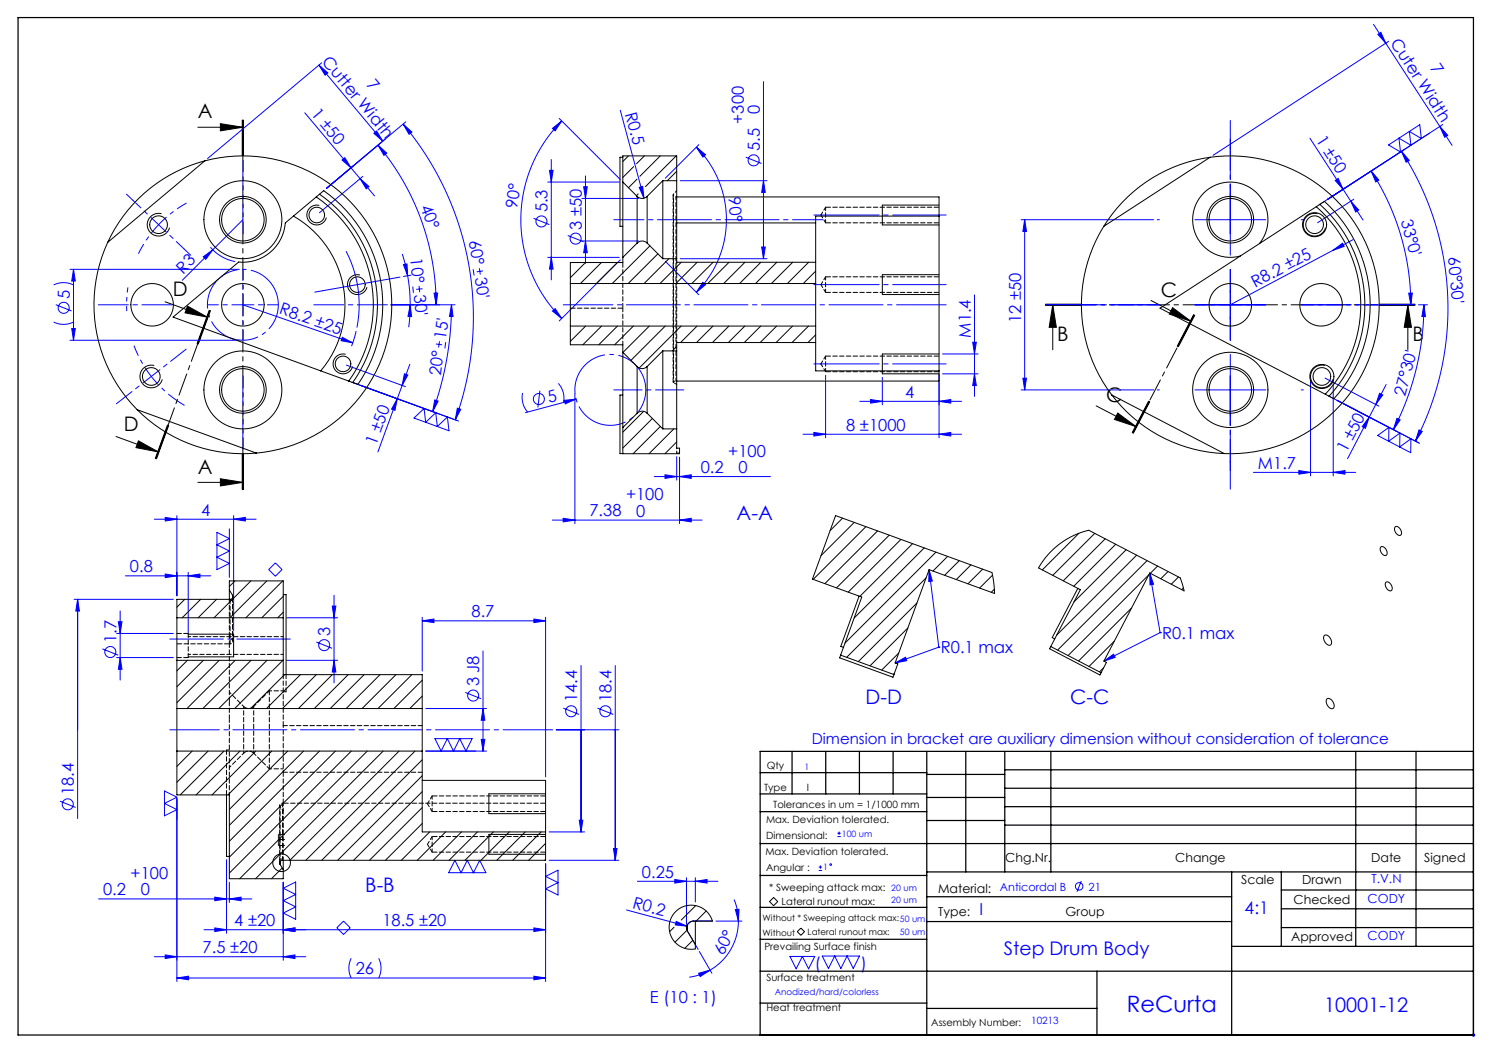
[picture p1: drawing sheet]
<svg xmlns="http://www.w3.org/2000/svg" width="420mm" height="297mm" viewBox="0 0 420 297" stroke-linecap="round" stroke-linejoin="round" font-family="sans-serif">
<g fill="none" stroke="#00f" stroke-width=".28">
<path d="M90 18.4l18 21.4M90 18.4l2.5 2.2-.8 .6zM90.7 17.7l-32.1 27M387.4 6.9l3.5 5.3M388.7 9.7l.8-.6 1.4 3.1zM390.9 12.2l18.7 28.8M391.7 11.6l-49.5 32.2M86 31.8l19.7 23.5M105.5 37.6l.7-.6 1.8 2.8zM113.7 35l2.5 2.2-.8 .7zM113.7 35a84.7 84.7 0 0 1 14.7 83.4M114.5 34.3l-22.4 18.8"/>
<path d="M155.8 36.2l2.6-2.1-1.8 2.8zM157.7 33.4l17.3 17.2M158.4 34.1a39.4 39.4 0 0 0 0 55.7M175 31.1l6.6 24.8M215.4 23v50M369.5 39l15 23.1M394.6 39l5.9-3.8 .4 3.9-3.4-2 .5 3.9zM406.1 35.7l2.3 2.5-.9 .5zM407 35.1l-34.9 22.7M96.5 45.1l.8-.6 1.7 2.8zM101.6 50.4l2.5 2.2-.8 .7zM102.3 49.8l-12.2 10.2"/>
<path d="M106.6 40.9l2.5 2.3-.8 .6zM106.6 40.9a70.1 70.1 0 0 1 16.4 45.1M154.5 51.3h20.2M155 48h1l-.5 3.3zM155.5 45v33.9M164.1 56h16M164.6 52.7h1l-.5 3.3zM165.1 49.6v24.7M180.3 52.8l1-.2 .3 3.3zM191.9 51h24.5M196.4 41.5l2.6 2.1-.8 .7zM196.4 41.5a28.9 28.9 0 0 1 0 40.9"/>
<path d="M197.1 40.8l-9.4 9.5M210.4 44.3l4.4 1.8M215.4 51l.5 3.3h-1.1zM347 52v20M376.6 50.9l.9-.6 1.3 3.1zM381 56.7l2.2 2.5-.8 .6zM381.9 56.2l-10.3 6.6M386.8 48.2l2.1 2.6-.8 .5zM386.8 48.2a69.3 69.3 0 0 1 11.1 37.8M391.7 40.9l2.9-1.9 .4 3.9zM395.3 42.7l2.2 2.5-.9 .6zM395.3 42.7a81.2 81.2 0 0 1 3.9 81.7"/>
<path d="M19.7 76h47.8M20.7 76l.5 3.3h-1zM20.7 76v20M57.3 72.4l2.7-1.9-2 2.7zM59.3 69.7a12 12 0 0 0 7 4.1M68.5 62l-17.1 17M97.6 70.8a32.8 32.8 0 0 1 3.4 19.4M110.7 78.5l-19.7 3.5M113.5 71.6l1.5 6.2M113.8 74.7l1-.3 .2 3.4zM115 77.8l.5 4.1 .2 4.1M116 77.6l-2.2 .4"/>
<path d="M133.5 75.9l.2 1.8M135.2 75.7l.3 1.7M136.2 76.4l-1.7 .3M150.5 61.6l4.4 1.7M154.5 72.6h20.2M155.5 72.6l.5 3.3h-1zM160.1 66.4l4.5 1.8M164.1 68h16M165.1 68l.5 3.3h-1zM175 73.3l-17.3 17.2M187.7 73.7l9.4 9.4M191.9 73h24.5"/>
<path d="M198.2 79.6l.8 .7-2.6 2.1zM214.8 69.7h1.1l-.5 3.3zM288 62h37.4M289 62v48M289 62l.5 3.3h-1zM337 62h20M347 76v20M376 70.6l2.7-2 .5 .9zM381.6 67.6l-34.6 18.4M15.1 90.8a6.3 6.3 0 0 0 5.6 0M15.1 80.4a6.3 6.3 0 0 1 5.6 0M15.7 85.9l4.5 1.8"/>
<path d="M19.7 96h47.8M20.2 92.7h1l-.5 3.3zM68.5 86l31 10.7M96.5 95.1l3 1.6-3.3-.6zM100.5 93.4l-1.3 4.2M110.3 86h18.1M115.7 86l.4 3.3h-1zM115.7 86l-.4 6.3M116.4 80.8l.2 1.8M118.2 80.6l.2 1.8M119.2 81.4l-1.8 .2M122.4 82.7h1.1l-.5 3.3z"/>
<path d="M123 97l1.7 .3M124 96.3l-.3 1.7M125.7 96.5l-.2 1.8M127.4 86l.4 3.3h-1zM127.4 86a88.1 88.1 0 0 1-5.4 30.1M155.8 87.7l.8-.7 1.8 2.8zM265.9 99.8h10M274.4 96.5h1l-.5 3.3zM274.9 83.2v28.6M337 86h20M347 100v20M397.4 82.7h1l-.5 3.3z"/>
<path d="M400.1 86h2.5M401.6 86l.5 3.3h-1zM401.6 86a76.3 76.3 0 0 1-8.6 35.2M97.7 103l16.7 6M99.3 107.8l30.1 11M112.1 112.5l-.7 3.2-.9-.3zM114.1 105.4l.9 .4-1.6 2.9zM115.6 102.7l-9 24.8M116.8 117.9l2.8-2.7 .5 3.9 2.8-2.7 .5 3.9 2.8-2.7 .4 3.9zM122.6 112.8l1 .3-1.6 3zM129 115.1l1 .4-1.6 2.9zM147.4 110.8a6.3 6.3 0 0 0 1.5 5.5"/>
<path d="M152.3 110.2l-.6 4.7M157.5 108.1a6.3 6.3 0 0 1 1.4 5.5M159.2 112.9l3.3-.3-3.1 1.3zM162.2 111v36.7M162.5 112.6l-14.3 3.8M232.9 105.8v17.7M242.5 113.2h28.7M245.6 112.7l3.3 .5-3.3 .5zM248.9 106.4v7.8M264.9 113.2l3.3-.5v1zM264.9 105.6v17.9M265.9 105.4h10"/>
<path d="M274.9 105.4l.5 3.3h-1zM288 110h37.4M288.5 106.7h1l-.5 3.3zM337 110h20M369.7 107.2v27M373.7 106.6l15.2 8M374.7 111.7l25.7 13.3M376.1 107.2v27M386.2 117.6l-1.1 3.2-.9-.5zM389.1 110.9l.9 .5-1.9 2.7zM391 108.5l-10.9 20.9M394 118l.9 .5-1.9 2.7z"/>
<path d="M184.5 134.4h32.8M187.6 133.9l3.3 .5-3.3 .5zM190.9 128.8v6.6M191.7 134.4l3.3-.5v1zM191.7 129v18.7M226.5 122.5h44.7M229.6 122l3.3 .5-3.3 .5zM264.9 122.5l3.3-.5v1zM353.5 133.2h28.9M366.4 132.7l3.3 .5-3.3 .5zM376.1 133.2l3.3-.5v1zM388.6 122.8l3.2-2.3-.1 3.9 3.2-2.2-.1 3.9 3.2-2.3-.1 3.9z"/>
<path d="M400.3 121.2l.9 .5-2 2.7zM43.5 146.4h28.7M46.6 145.9l3.3 .5-3.3 .6zM49.9 145.4v22.6M61.2 150.2l3.5 1.7-3.5 1.8 3.5 1.7-3.5 1.8 3.5 1.7-3.5 1.8zM64.7 149.2v13.6M65.9 146.4l3.3-.5v1.1zM65.9 145.4v32.5M155.8 146.7h42.2M158.9 146.2l3.3 .5-3.3 .5zM191.7 146.7l3.3-.5v1zM20.9 169h28"/>
<path d="M21.9 169l.5 3.3h-1zM21.9 169v61.9M32.9 178.7h16M33.4 175.4h1l-.5 3.3zM33.9 172.3v19.5M35.4 162.4h24M46.6 161.9l3.3 .5-3.3 .5zM53.1 162.4l3.3-.5v1zM53.1 161.4v17.2M75.8 160.6l1.9-1.8 1.9 1.8-1.9 1.9zM80.9 174.2h14.3M93.7 170.9h1l-.5 3.3z"/>
<path d="M94.2 167.9v24.7M119.1 174.1v15.2M119.1 175.1h34.8M119.1 175.1l3.3-.5v1zM150.6 174.6l3.3 .5-3.3 .5zM153.9 174.1v45M262.1 160.7l2.7 21.8M262.1 160.7l.9 3.2-1 .1zM324.3 161.6l2.9 16.8M324.3 161.6l1.1 3.2-1 .2zM327.2 178.4h.1M327.2 178.4l-15.8 8.1"/>
<path d="M28.9 183l4.4 1.8M32.9 185.5h16M33.9 185.5l.5 3.3h-1zM80.9 186.2h14.3M89.2 181.1l4.5 1.8M94.2 186.2l.5 3.3h-1zM120.1 199.8h17.1M131.2 195.3l4.5 1.8M136.2 199.8l.6 3.3h-1.1zM136.2 183.6v28.2M158.9 199.7l4.4 1.8M163.9 187.7v46.9"/>
<path d="M168.5 199.7l4.5 1.8M173.5 187.7v54.9M252.5 187l2.9-1.6 .4 .9zM264.8 182.5h.1M264.8 182.5l-12.3 4.5M311.4 186.5l2.7-2 .5 .9zM120.1 211.8h17.1M122.7 208.3h10.5l-1.8 3.5-1.7-3.5-1.8 3.5-1.7-3.5-1.8 3.5zM135.7 208.5h1.1l-.6 3.3zM156.9 205.8h17.6M16.9 226l4.4 1.7M46.4 223.1l3.5 1.8-3.5 1.7 3.5 1.8-3.5 1.7z"/>
<path d="M49.9 225.2v51.6M154.9 234.6h10M163.4 231.3h1l-.5 3.3zM173 239.3h1l-.5 3.3zM236.2 236h1M236.2 235h1M236.7 234.5v1M27.8 253.5h43.2M60.6 253l3.3 .5-3.3 .5zM63.9 242.5v20.7M64.7 253.5l3.3-.5v1zM64.7 248.8v5.7"/>
<path d="M79.9 248.8v22M79.9 250.5l3.5-1.7v10.5l-3.5-1.8 3.5-1.7-3.5-1.8 3.5-1.7zM128.3 242.6l1.8 3.5 1.7-3.5 1.8 3.5 1.7-3.5 1.8 3.5h-10.5zM153.9 243.6v33.2M153.9 247.2l3.5-1.8v7l-3.5-1.7 3.5-1.8zM154.9 242.6h19.6M176.7 256.7l17.1 4.5M179.8 248.6h22.7M190.3 248.1l3.3 .5-3.3 .5zM190.7 259.9l3.1 1.3-3.3-.3zM193.6 247.6v13.1M196.1 248.6l3.3-.5v1z"/>
<path d="M196.1 247.6v6.8M201 259.8h-4.9a2 2 0 0 0-2.2 2.8l3 5.2M202 259.8h7.3M207.1 253.7l.9 3.3 .3 2.8M207.4 256.6l1-.1-.1 3.3zM208.3 259.8a16 16 0 0 1-8 13.8M230.9 245.5h1M230.9 244.6h1M231.4 244.1v.9M305 248.5l-1.2 3M43.5 269.8h42.7M46.6 269.3l3.3 .5-3.3 .6z"/>
<path d="M49.9 275.8l3.3-.5v1.1zM49.9 275.8h104M57.5 262.2h96.4M60.6 261.7l3.3 .5-3.3 .5zM79.9 269.8l3.3-.5v1.1zM79.9 262.2l3.3-.5v1zM95 261.7l1.9-1.9 1.9 1.9-1.9 1.9zM99.1 270.3a6.2 6.2 0 0 0 0 5.5M106.8 270.3a6.2 6.2 0 0 1 0 5.5M150.6 261.7l3.3 .5-3.3 .5zM150.6 275.3l3.3 .5-3.3 .6zM197.1 274.5l3.2-.9-2.8 1.8z"/>
<path d="M197.3 268.4l3.5 6.1M200.3 273.6l-2.6 1.2-3.3 .8M222.8 269.8h7l-1.7 3.5-1.8-3.5-1.7 3.5zM231.9 269.7h10.5l-1.7 3.5-1.8-3.5-1.7 3.5-1.8-3.5-1.7 3.5zM415.1 291.9h1M415.3 291.6l.7 .7M415.6 291.4v1M416 291.6l-.7 .7"/>
<circle cx="212.6" cy="45.2" r="1.56"/>
<circle cx="152.7" cy="62.5" r="1.56"/>
<circle cx="162.4" cy="67.3" r="1.56"/>
<circle cx="18" cy="86.8" r="1.56"/>
<circle cx="152" cy="112.5" r="1.56"/>
<circle cx="31.1" cy="183.9" r="1.56"/>
<circle cx="91.4" cy="182" r="1.56"/>
<circle cx="133.5" cy="196.2" r="1.56"/>
<circle cx="161.1" cy="200.6" r="1.56"/>
<circle cx="170.8" cy="200.6" r="1.56"/>
<circle cx="19.1" cy="226.9" r="1.56"/>
<circle cx="234.3" cy="243.9" r=".24"/>
<circle cx="304.4" cy="250" r="1.06"/>
</g>
<g fill="none" stroke="#000" stroke-width=".28">
<path d="M55.8 35.9h12.7M62.2 34.9l6.3 1-6.3 1zM68.3 33.9v10M68.5 33.9v10M68.7 33.9v10M90.1 57.9a2.8 2.8 0 0 0-3.5 2 2.8 2.8 0 0 0 2 3.5 2.8 2.8 0 0 0 3.5-2M264.9 57.8h-16v5.6h16M45.6 60.3a3.2 3.2 0 0 0-4 2.2 3.2 3.2 0 0 0 2.3 4 3.2 3.2 0 0 0 3.9-2.3M101.5 77.6a2.8 2.8 0 0 0-3.4 2 2.8 2.8 0 0 0 2 3.4 2.8 2.8 0 0 0 3.4-2M264.9 77.5h-16v5.6h16M371.6 60.3a3.2 3.2 0 0 0-3.9 2.2 3.2 3.2 0 0 0 2.3 4 3.2 3.2 0 0 0 3.9-2.3M46.6 85.1l11.9 4.4"/>
<path d="M52.9 86.3l5.6 3.2-6.3-1.3zM59 87.5l-3.4 9.4M59.2 87.6l-3.4 9.4M59.4 87.6l-3.5 9.4M97.5 99.9a2.8 2.8 0 0 0-3.4 2 2.8 2.8 0 0 0 1.9 3.4 2.8 2.8 0 0 0 3.5-1.9M264.9 99.8h-16v5.6h16M294.9 86h10M294.9 85.8h10M294.9 86.2h10M296.9 86l1.1 6.3h-2.1zM296.9 86v12.7M324.7 84.7l11.2 5.9"/>
<path d="M330.8 86.8l5.1 3.8-6.1-2zM336.7 88.8l-4.6 8.8M336.8 88.8l-4.6 8.9M337 88.9l-4.6 8.9M389.1 86h10M389.1 85.8h10M389.1 86.2h10M397.1 86l1 6.3h-2zM397.1 86v12.7M43.5 103.1a3.2 3.2 0 0 0-3.9 2.3 3.2 3.2 0 0 0 2.2 3.9 3.2 3.2 0 0 0 4-2.3M47.2 119.9l-3.4 9.4M47.4 120l-3.4 9.3"/>
<path d="M309.2 114.5l11.2 5.8M315.3 116.5l5.1 3.8-6.1-2zM324 113.2l-4.6 8.8M324.1 113.2l-4.6 8.9M324.3 113.3l-4.6 8.9M373.7 103.1a3.2 3.2 0 0 0-3.9 2.3 3.2 3.2 0 0 0 2.2 3.9 3.2 3.2 0 0 0 4-2.3M32.7 123.1l12 4.4M39 124.3l5.7 3.2-6.3-1.2zM47.6 120l-3.4 9.4M55.8 136.1h12.7M62.2 135l6.3 1.1-6.3 1zM68.3 128.1v10"/>
<path d="M68.5 128.1v10M68.7 128.1v10zM389.5 154.3a1.56 1.56 0 0 1 1.7 2 .81 .81 0 0 1-.8 .4 .81 .81 0 0 1-.7-.7l-.4-.9zM393.5 148.6a1.56 1.56 0 0 1 1.8 2 .81 .81 0 0 1-.8 .4 .81 .81 0 0 1-.7-.6l-.4-.9zM53.1 178.9h12.8v6.4h-12.8M373.6 179.2a1.81 1.81 0 0 1 2 2.1 .82 .82 0 0 1-.8 .8 .82 .82 0 0 1-.8-.7 1.8 1.8 0 0 1-.4-2.2zM390.9 164.3a1.56 1.56 0 0 1 1.8 1.9 .81 .81 0 0 1-.9 .5 .81 .81 0 0 1-.6-.7l-.4-.9zM374.3 197.1a1.81 1.81 0 0 1 2 2.1 .83 .83 0 0 1-.7 .7 .83 .83 0 0 1-.9-.6 1.8 1.8 0 0 1-.4-2.2zM153.9 235.3h-16v5.6h16M153.9 223.9h-16v5.6h16M218.2 253.1l1.2 1.2-1.2 1.2-1.1-1.2zM224.9 262.8l1-1 1 1-1 1z"/>
<circle cx="79.4" cy="243.3" r="2.49"/>
</g>
<path d="M78.1 83a10 10 0 0 0-16.7-4.1 10 10 0 0 0 4.3 16.7 10 10 0 0 0 12.6-11.7l-.2-.9M181.7 107a10 10 0 0 0-16.7-4.1 10 10 0 0 0 4.3 16.7 10 10 0 0 0 12.6-11.7l-.2-.9" fill="none" stroke="#00f" stroke-width=".28" stroke-dasharray="15.2 1.3 1.3 1.3" stroke-dashoffset="4.8" stroke-linecap="butt"/>
<path d="M101 90.2l-.3 2.2M49.9 113l2.1 1.3" fill="none" stroke="#00f" stroke-width=".28" stroke-dasharray="15.2 1.3 1.3 1.3" stroke-linecap="butt"/>
<path d="M44.7 63.4l-3.1 3.8-2.6 4.4M44.7 63.4l3.7-3.4 4.2-2.7M42.7 106.2l3.3 3.7 3.9 3.1M42.7 106.2l-2.8-4.2-2.1-4.5" fill="none" stroke="#00f" stroke-width=".28" stroke-dasharray="15.2 1.3 1.3 1.3" stroke-dashoffset="12.1" stroke-linecap="butt"/>
<path d="M36.1 81.1l-.4 3.3 .1 3.3" fill="none" stroke="#00f" stroke-width=".28" stroke-dasharray="15.2 1.3 1.3 1.3" stroke-dashoffset="13.8" stroke-linecap="butt"/>
<path d="M68.5 33.9v104.2M399.1 86h-104.2" fill="none" stroke="#000" stroke-width=".28" stroke-dasharray="6.3 1.3 1.3 1.3" stroke-dashoffset="1.9"/>
<path d="M59.2 87.6l-15.2 41.7" fill="none" stroke="#000" stroke-width=".28" stroke-dasharray="6.3 1.3 1.3 1.3" stroke-dashoffset="1.3"/>
<path d="M336.8 88.8l-17.3 33.3" fill="none" stroke="#000" stroke-width=".28" stroke-dasharray="6.3 1.3 1.3 1.3" stroke-dashoffset="-.3"/>
<path d="M232.1 62h-59" fill="none" stroke="#00f" stroke-width=".28" stroke-dasharray="15.2 1.3 1.3 1.3" stroke-dashoffset="6.7"/>
<path d="M266.9 86h-108M155.9 205.8h-108" fill="none" stroke="#00f" stroke-width=".28" stroke-dasharray="15.2 1.3 1.3 1.3" stroke-dashoffset="1.2"/>
<path d="M192.9 110h-19.8" fill="none" stroke="#00f" stroke-width=".28" stroke-dasharray="15.2 1.3 1.3 1.3" stroke-dashoffset="7.3"/>
<g fill="none" stroke="#00f" stroke-width=".28" stroke-dasharray="15.2 1.3 1.3 1.3">
<path d="M37.5 56.5l-1.8-1.7M347 42v-.7M52 70.3l1.8 1.7M110.7 78.5l2.1-.3M232.9 60.6h-3.3M327 62h-.6M367 62h.7M91 82l-2.2 .4M232.9 80.3h-3.3M347 82v.6M347 90v-.7M34.8 112.3l-2 1.6"/>
<path d="M50.6 100l1.9-1.5M232.9 102.6h-3.3M327 110h-.6M367 110h.7M347 130v.6"/>
</g>
<path d="M232.9 60.6h34M232.9 80.3h34M232.9 102.6h34M81.9 180.2h-34" fill="none" stroke="#00f" stroke-width=".28" stroke-dasharray="15.2 1.3 1.3 1.3" stroke-dashoffset=".1"/>
<g fill="none" stroke="#000" stroke-width=".35">
<path d="M5.1 5h410.5v286.9h-410.5zM214.4 217.9h47M223.4 211.9v12M232.9 211.9v12M242.4 211.9v12M251.9 211.9v12M261.4 211.9v80M261.4 218.4h22M272.4 211.9v34M283.4 217.1h132.2M283.4 211.9v34M296.4 211.9v34"/>
<path d="M382.4 211.9v55M399.4 211.9v55M415.6 211.9h-201.2v80M214.4 237.9h201.2M214.4 228.9h47M214.4 223.9h47M261.4 224.9h22M261.4 231.4h22M283.4 222.3h132.2M283.4 227.5h132.2M283.4 232.7h132.2M214.4 255.9h47"/>
<path d="M214.4 246.9h47M261.4 245.9h154.2M261.4 259.9h86M261.4 252.9h86M347.4 245.9v46M361.4 245.9v21M361.4 251h54.2M361.4 256.3h54.2M214.4 273.9h201.2M214.4 264.9h47M309.4 273.9v18M347.4 266.9h68.2"/>
<path d="M361.4 261.6h54.2M214.4 282.9h47M261.4 284.4h48"/>
</g>
<path d="M44.7 63.4l-7.2-6.9M44.7 63.4l7.3 6.9M68.5 86v-10M68.5 86h-10M68.5 86v10M68.5 86h10M42.7 106.2l-7.9 6.1M42.7 106.2l7.9-6.2" fill="none" stroke="#00f" stroke-width=".28" stroke-dasharray="15.2 1.3 1.3 1.3" stroke-dashoffset="12.1"/>
<path d="M68.5 66v-20.8M48.5 86h-20.8M88.5 86h20.8M68.5 106v20.7" fill="none" stroke="#00f" stroke-width=".28" stroke-dasharray="15.2 1.3 1.3 1.3" stroke-dashoffset="6.8"/>
<path d="M347 66v-32M327 86h-32M367 86h32M347 106v32" fill="none" stroke="#00f" stroke-width=".28" stroke-dasharray="15.2 1.3 1.3 1.3" stroke-dashoffset="1.1"/>
<path d="M347 66v-26.8M327 86h-26.8M367 86h26.8M347 106v26.8" fill="none" stroke="#00f" stroke-width=".28" stroke-dasharray="15.2 1.3 1.3 1.3" stroke-dashoffset="3.7"/>
<g fill="#000">
<path d="M62.2 34.9l6.3 1-6.3 1zM62.2 135l6.3 1.1-6.3 1z"/>
<path d="M52.9 86.3l5.6 3.2-6.3-1.3zM39 124.3l5.7 3.2-6.3-1.2zM330.8 86.8l5.1 3.8-6.1-2zM315.3 116.5l5.1 3.8-6.1-2z"/>
<path d="M397.1 86l1 6.3h-2zM296.9 86l1.1 6.3h-2.1z"/>
</g>
<g fill="#00f">
<path d="M190.7 259.9l3.1 1.3-3.3-.3z"/>
<path d="M159.2 112.9l3.3-.3-3.1 1.3z"/>
<path d="M180.3 52.8l1-.2 .3 3.3z"/>
<path d="M376 70.6l2.7-2 .5 .9z"/>
<path d="M57.3 72.4l2.7-1.9-2 2.7z"/>
<path d="M96.5 95.1l3 1.6-3.3-.6z"/>
<path d="M324.3 161.6l1.1 3.2-1 .2zM311.4 186.5l2.7-2 .5 .9zM262.1 160.7l.9 3.2-1 .1zM252.5 187l2.9-1.6 .4 .9z"/>
<path d="M397.4 82.7h1l-.5 3.3zM386.8 48.2l2.1 2.6-.8 .5z"/>
<path d="M158.9 146.2l3.3 .5-3.3 .5zM191.7 146.7l3.3-.5v1z"/>
<path d="M197.1 274.5l3.2-.9-2.8 1.8zM207.4 256.6l1-.1-.1 3.3z"/>
<path d="M394 118l.9 .5-1.9 2.7zM401.6 86l.5 3.3h-1z"/>
<path d="M20.2 92.7h1l-.5 3.3zM20.7 76l.5 3.3h-1z"/>
<path d="M198.2 79.6l.8 .7-2.6 2.1zM196.4 41.5l2.6 2.1-.8 .7z"/>
<path d="M400.3 121.2l.9 .5-2 2.7zM395.3 42.7l2.2 2.5-.9 .6z"/>
<path d="M115.7 86l.4 3.3h-1zM113.8 74.7l1-.3 .2 3.4z"/>
<path d="M129 115.1l1 .4-1.6 2.9zM113.7 35l2.5 2.2-.8 .7z"/>
<path d="M122.4 82.7h1.1l-.5 3.3zM106.6 40.9l2.5 2.3-.8 .6z"/>
<path d="M196.1 248.6l3.3-.5v1zM190.3 248.1l3.3 .5-3.3 .5z"/>
<path d="M191.7 134.4l3.3-.5v1zM187.6 133.9l3.3 .5-3.3 .5z"/>
<path d="M264.9 122.5l3.3-.5v1zM229.6 122l3.3 .5-3.3 .5z"/>
<path d="M245.6 112.7l3.3 .5-3.3 .5zM264.9 113.2l3.3-.5v1zM366.4 132.7l3.3 .5-3.3 .5zM376.1 133.2l3.3-.5v1z"/>
<path d="M60.6 261.7l3.3 .5-3.3 .5zM79.9 262.2l3.3-.5v1z"/>
<path d="M60.6 253l3.3 .5-3.3 .5zM64.7 253.5l3.3-.5v1z"/>
<path d="M46.6 161.9l3.3 .5-3.3 .5zM53.1 162.4l3.3-.5v1zM46.6 145.9l3.3 .5-3.3 .6zM65.9 146.4l3.3-.5v1.1z"/>
<path d="M79.9 262.2l3.3-.5v1zM150.6 261.7l3.3 .5-3.3 .5z"/>
<path d="M46.6 269.3l3.3 .5-3.3 .6zM79.9 269.8l3.3-.5v1.1z"/>
<path d="M389.1 110.9l.9 .5-1.9 2.7zM386.2 117.6l-1.1 3.2-.9-.5z"/>
<path d="M114.1 105.4l.9 .4-1.6 2.9zM112.1 112.5l-.7 3.2-.9-.3z"/>
<path d="M155.8 36.2l2.6-2.1-1.8 2.8zM155.8 87.7l.8-.7 1.8 2.8z"/>
<path d="M122.6 112.8l1 .3-1.6 3zM127.4 86l.4 3.3h-1z"/>
<path d="M155.5 72.6l.5 3.3h-1zM155 48h1l-.5 3.3zM274.9 105.4l.5 3.3h-1zM274.4 96.5h1l-.5 3.3z"/>
<path d="M173 239.3h1l-.5 3.3zM163.4 231.3h1l-.5 3.3z"/>
<path d="M215.4 51l.5 3.3h-1.1zM214.8 69.7h1.1l-.5 3.3zM164.6 52.7h1l-.5 3.3zM165.1 68l.5 3.3h-1zM289 62l.5 3.3h-1zM288.5 106.7h1l-.5 3.3z"/>
<path d="M136.2 199.8l.6 3.3h-1.1zM135.7 208.5h1.1l-.6 3.3zM93.7 170.9h1l-.5 3.3zM94.2 186.2l.5 3.3h-1zM33.4 175.4h1l-.5 3.3zM33.9 185.5l.5 3.3h-1zM21.9 169l.5 3.3h-1z"/>
<path d="M376.6 50.9l.9-.6 1.3 3.1zM381 56.7l2.2 2.5-.8 .6zM388.7 9.7l.8-.6 1.4 3.1zM406.1 35.7l2.3 2.5-.9 .5z"/>
<path d="M96.5 45.1l.8-.6 1.7 2.8zM101.6 50.4l2.5 2.2-.8 .7zM90 18.4l2.5 2.2-.8 .6zM105.5 37.6l.7-.6 1.8 2.8z"/>
<path d="M49.9 275.8l3.3-.5v1.1zM150.6 275.3l3.3 .5-3.3 .6zM119.1 175.1l3.3-.5v1zM150.6 174.6l3.3 .5-3.3 .5z"/>
</g>
<g fill="none" stroke="#000" stroke-width=".28">
<path d="M57.8 45.4a42 42 0 0 0-27.4 23M57.8 45.4a42 42 0 0 1 52.1 33.3 42 42 0 0 1-37.6 49.1M57.8 45.4l-27.4 23M89.2 55.5a36.8 36.8 0 0 1 9.2 52M90.1 54.8a38 38 0 0 1 9.4 53.1M175.7 51.3v21.3M175.7 44.4h-.8v19.4h.8M175.7 51.3l4 4.1M177.3 44l-1.6 1.6M178.7 47l-3 3.1M179.7 50.5l-2.4 2.4M179.7 55.4v13.2"/>
<path d="M179.7 55.4a2 2 0 0 0 2.8 0M180 54.7l-.5 .5M181.8 44l-2.3 2.2M182.5 55.4v13.2M186.2 44l-5.7 5.7M187 51v22M187 51h3.9M187 51l-4.5 4.4M190.7 44l-8.6 8.6M190.9 51v22M190.9 48.3l-2.7 2.7M190.9 51v-7h-15.2v7.3"/>
<path d="M190.9 55.5h74v5.5M341.3 44.4a42 42 0 0 0-30 19.4M341.3 44.4a42 42 0 0 1 47.7 39.6 42 42 0 0 1-43.7 43.9M341.3 44.4l-30 19.4M371.3 58.3a36.8 36.8 0 0 1 2.5 52.9M372.3 57.6a38 38 0 0 1 2.6 54.1M30.4 68.4a42 42 0 0 0 8.3 47.2M82.8 61a28.8 28.8 0 0 1 7.7 43.6M160.9 80v12M160.9 80h69.2M164.9 74.3l-4 4M169.6 74l-5.9 6"/>
<path d="M174.1 74l-5.9 6M175.7 72.6v1.4h-14.8v6M179.7 68.6a2 2 0 0 1 2.8 0M179.7 68.6l-4 4M182.5 68.6l4.5 4.4M183.3 69.3l-10.6 10.7M185.6 71.6l-8.4 8.4M187 73h3.9M188.7 73l-7 7M190.9 73v1h39.2M190.9 62.9h39.2M192.2 74l-6 6"/>
<path d="M196.7 74l-6 6M201.1 74l-6 6M205.6 74l-6 6M210.1 74l-6 6M214.6 74l-6 6M219.1 74l-6 6M223.6 74l-6 6M228.1 74l-6 6M230.1 80v12M230.1 62.9v11.1M230.1 76.5l-3.5 3.5M230.1 74v6"/>
<path d="M264.9 61v43.6M264.9 61h-34.8v1.9M311.3 63.8a42 42 0 0 0 2.3 47.6M355.2 68.7a10.6 10.6 0 0 0-4.3-16.6 10.6 10.6 0 0 0-14.5 9.3 10.6 10.6 0 0 0 13.5 10.8M48.8 89.4l18.5-15.5a12 12 0 0 0 13.2-11l10.8-9.1a39.5 39.5 0 0 1 9.6 54.6zM160.9 92h69.2M160.9 92v5.2h14.8v2.1M165.2 92l-4.3 4.3M169.7 92l-5.3 5.2M174.2 92l-5.3 5.2M175.7 99.3v21.3M175.7 99.3l4 4.1"/>
<path d="M178.7 92l-5.3 5.2M183.1 92l-7.4 7.4M187 99v22M187 99h3.9M187 99l-4.5 4.4M187.6 92l-9.6 9.6M190.9 99v22M190.9 97.7l-1.3 1.3M192.1 92l-11.8 11.8M196.6 92l-4.6 4.6M201.1 92l-4.6 4.6M205.6 92l-4.6 4.6"/>
<path d="M210.1 92l-4.7 4.6M214.6 92l-4.7 4.6M219.1 92l-4.7 4.6M223.6 92l-4.7 4.6M228 92l-4.6 4.6M230.1 94.4l-2.2 2.2M230.1 92v12.6h34.8M230.1 96.6h-39.2v2.4M327.2 86.9l46.4-30.1a39.5 39.5 0 0 1 2.7 55.7zM38.7 115.6a42 42 0 0 0 33.6 12.2M38.7 115.6l33.6 12.2M175.7 111.4h-.8v16.5h.8"/>
<path d="M179.7 103.4a2 2 0 0 0 2.8 0M179.7 116.6a2 2 0 0 1 2.8 0M179.7 103.4v13.2M179.7 116.6l-4 4M181.6 116l-5.9 5.9M182.5 103.4v13.2M182.5 116.6l4.5 4.4M184 118l-8.3 8.4M264.9 104.6v2.9h-74M313.6 111.4a42 42 0 0 0 31.7 16.5M313.6 111.4l31.7 16.5M175.7 120.6v7.4h16v-1.6h-.8v-5.4"/>
<path d="M186.3 120.3l-7.7 7.7M187 121h3.9M190.1 121l-7 7M190.9 124.7l-3.3 3.3M237.7 146.1l-3.6 3.6M241 147.3l-9.4 9.4M244.2 148.5l-14.8 14.9M247.5 149.7l-14.8 14.9M250.8 150.9l-14.8 14.9M254.1 152.1l-14.9 14.9M257.4 153.3l-14.9 14.9M260.7 154.5l-19.8 19.8"/>
<path d="M264 155.7l-25.6 25.7M267.3 156.9l-4.1 4.2M270.6 158.1l-4.2 4.2M273.9 159.3l-4.2 4.2M304.3 150.4l-10.3 10.3M308.8 150.4l-11.8 11.9M311.7 152l-11.8 11.8M314.7 153.5l-11.8 11.9M317.7 155.1l-14.8 14.7M320.6 156.6l-22.5 22.5M323.6 158.1l-25.3 25.3M326.5 159.7l-2 2"/>
<path d="M49.9 174.2v12M49.9 174.2h30M52.1 169l-2.2 2.3M56.6 169l-5.2 5.2M61.1 169l-5.2 5.2M64.7 166.4l.9 1.5M64.7 166.4v2.6M64.7 166.4v-2.6h15.2v10.4M65.6 167.9v1.2M65.6 167.9v.7l-.6 .4h-15.1v5.2M65.7 169l-.2 .3-.6-.1M66.3 163.8l-1.6 1.6"/>
<path d="M70.8 163.8l-10.4 10.4M75.3 163.8l-10.4 10.4M79.8 163.8l-10.4 10.4M79.9 168.2l-6.1 6M79.9 172.7l-1.6 1.5M79.9 174.2v12M79.9 167.7h.8v22.6M242.3 168.1l-5.1 14.2 .7 .3M256.1 177.1l-10.7 10.7M258.6 170.1l-16.5 16.5M261.2 163l-22.4 22.4M277.2 160.5l-4.2 4.2"/>
<path d="M280 162.2l-3.7 3.7M280.5 166.2l-.9 .9M304 166l-7.2 13.8 .7 .4M319.2 171.5l-15 14.9M324.1 162.1l-22.8 22.8M329.5 161.2l-2.1 2M332.4 162.7l-2 2.1M333.8 165.8l-.5 .5M49.9 199.8v12M49.9 186.2v13.6M49.9 199.8h69.2M49.9 186.2h30"/>
<path d="M52.9 186.2l-3 3M57.4 186.2l-7.5 7.5M61.8 186.2l-11.9 12M66.3 186.2l-13.6 13.6M70.8 186.2l-13.6 13.6M75.3 186.2l-13.6 13.6M79.8 186.2l-13.6 13.6M79.9 186.2v4.1h39.2v9.5M80.3 190.3l-9.6 9.5M84.7 190.3l-9.5 9.5M89.2 190.3l-9.5 9.5M93.7 190.3l-9.5 9.5"/>
<path d="M98.2 190.3l-9.5 9.5M102.7 190.3l-9.6 9.5M107.2 190.3l-9.6 9.5M111.7 190.3l-9.6 9.5M116.2 190.3l-9.6 9.5M119.1 199.8v12M119.1 191.9l-8 7.9M119.1 196.3l-3.5 3.5M237.1 184.8l6-16.4-13.9-5.1 6.5-17.9 44.1 16.1 .5 3 .2 2.9-18.4-6.7-9.6 26.3 .7 .3-1.1 3M237.1 184.8l-.3 .7 15.1 5.5 .2-.7M237.1 184.8l15 5.5M252.3 189.9l-.3 .3"/>
<path d="M253.5 184.2l-4.8 4.8M296.4 182.4l8.3-16.1-11.8-6.1 1.7-2.6 2.2-2.4 2.4-2 2.7-1.7 2.5-1.1 2.7-.8 25.8 13.4 1.1 3.7-9.7-5.1-12.9 24.9 .7 .3-1.5 2.9M296.4 182.4l-.3 .6 14.1 7.4 .4-.7M296.4 182.4l14.2 7.3M311.3 188.3l-1.2 1.2M314.3 180.8l-7.1 7.2M49.9 211.8v12.4h14.8v23.6h15.2v-2.5M49.9 211.8h69.2M54.2 211.8l-4.3 4.4M58.7 211.8l-8.8 8.8M63.2 211.8l-12.4 12.4M67.7 211.8l-12.4 12.4"/>
<path d="M72.2 211.8l-12.4 12.4M76.7 211.8l-12.4 12.4M81.1 211.8l-16.4 16.5M85.6 211.8l-20.9 21M90.1 211.8l-25.4 25.5M94.6 211.8l-29.9 30M99.1 211.8l-34.4 34.5M103.6 211.8l-36 36M108.1 211.8l-36 36M112.6 211.8l-30.8 30.8M117.1 211.8l-30.8 30.8M119.1 211.8v22.8h34.8"/>
<path d="M119.1 214.3l-28.3 28.3M119.1 218.8l-23.9 23.8M63.9 224.2v17.3h.8M119.1 220.1h34.8v14.5M119.1 223.3l-19.4 19.3M119.1 227.8l-14.9 14.8M119.1 232.3l-10.4 10.3M121.2 234.6l-8 8M125.7 234.6l-8 8M130.2 234.6l-8 8M134.7 234.6l-8 8M139.2 234.6l-8 8"/>
<path d="M143.7 234.6l-8 8M148.1 234.6l-8 8M152.6 234.6l-8 8M153.9 237.9l-4.8 4.7M153.9 234.6v8h-74.2l-.7 .5v.7M78.9 243.2l.1 .2M79 243.5v.1M79 243.8l.9 1.5M79 243v.8M79.6 244.8l-3 3M79.9 242.6v2.7M153.9 242.4l-.3 .2"/>
<path d="M196.1 259.8v6.6M196.2 255.4l-4 4.1M199.2 257l-2.8 2.8M200.9 259.7l-.1 .1M190.1 261.5l-1.2 1.3M193.6 262.5l-3.2 3.2M193.8 261.1v.6M193.9 261.9v.2M193.9 262.7a1.93 1.93 0 0 1 1.7-2.9h5.3l-1-2-1.6-1.5-2.1-.9h-2.3l-2.2 .8-1.6 1.5-1 1.9-.3 2.3 .2 1.5 .7 1.4 .9 1.2 1.1 .8 1.9 .8 1.9 .1 .6-.1v-1.2M193.9 262.7l2.2 3.7M193.9 260.8v1.9M195.4 265.2l-2.2 2.3"/>
<circle cx="44.7" cy="63.4" r="2.5"/>
<circle cx="68.5" cy="62" r="6.6"/>
<circle cx="68.5" cy="62" r="6"/>
<circle cx="68.5" cy="62" r="11"/>
<circle cx="89.4" cy="60.6" r="2.2"/>
<circle cx="347" cy="62" r="6.6"/>
<circle cx="347" cy="62" r="6"/>
<circle cx="370.8" cy="63.4" r="2.5"/>
<circle cx="370.8" cy="63.4" r="3.4"/>
<circle cx="42.9" cy="86" r="6"/>
<circle cx="68.5" cy="86" r="6"/>
<circle cx="100.8" cy="80.3" r="2.2"/>
<circle cx="347" cy="86" r="6"/>
<circle cx="372.6" cy="86" r="6"/>
<circle cx="42.7" cy="106.2" r="2.5"/>
<circle cx="68.5" cy="110" r="6.6"/>
<circle cx="68.5" cy="110" r="6"/>
<circle cx="68.5" cy="110" r="11"/>
<circle cx="96.8" cy="102.6" r="2.2"/>
<circle cx="347" cy="110" r="6.6"/>
<circle cx="347" cy="110" r="10.6"/>
<circle cx="347" cy="110" r="6"/>
<circle cx="372.9" cy="106.2" r="3.4"/>
<circle cx="372.9" cy="106.2" r="2.5"/>
</g>
<g fill="none" stroke="#000" stroke-width=".28" stroke-dasharray="1.3 .6" stroke-dashoffset="-.1">
<path d="M264.9 58.4h-32M232.9 62.8h32M264.9 78.1h-32M160.9 86.9h14.8M175.7 86.9v-12.9M232.9 82.5h32M232.9 104.8h32M264.9 100.4h-32M49.9 181.6h14.8M64.7 203v-5.4M121.9 228.9h32M153.9 235.9h-32"/>
<path d="M153.9 224.5h-32M121.9 240.3h32"/>
</g>
<path d="M190.7 107.5v-52M191.7 127.8h-.8M65.7 168.3v.7M64.7 181.6v-2.3M65.7 180.9v-11.9M76 194.8l-4.4 4.5M80.7 195.1h-.8M63.9 211.5h.8M71.6 212.4l4.4 4.4M78.9 242.4h.8" fill="none" stroke="#000" stroke-width=".28" stroke-dasharray="1.3 .6" stroke-dashoffset=".4"/>
<path d="M175.7 86.9v10.3M64.9 169.2v12.4M64.7 197.6v-16M79.7 242.6v-16.1" fill="none" stroke="#000" stroke-width=".28" stroke-dasharray="1.3 .6" stroke-dashoffset=".2"/>
<path d="M190 54.8a.55 .55 0 0 0 .1 .6 .55 .55 0 0 0 .6 .1M190.9 53.8l-.9 1M190.9 96.6v-22.6M190 107.9v-53.1M190.9 127.8v-1.4M68.7 199.3v13.1M71.6 199.3v13.1M79.9 217.8v-13.1M79 227.5a.63 .63 0 0 1 0-.7 .63 .63 0 0 1 .7-.3M79.9 228.7l-.9-1.2" fill="none" stroke="#000" stroke-width=".28" stroke-dasharray="1.3 .6" stroke-dashoffset=".7"/>
<g fill="none" stroke="#000" stroke-width=".28" stroke-dasharray="1.3 .6" stroke-dashoffset=".3">
<path d="M232.9 58.4v4.4M232.9 58.4l-1.3 2.2M231.6 60.6l1.3 2.2M232.9 78.1v4.4M232.9 78.1l-1.3 2.2M231.6 80.3l1.3 2.2M231.6 102.6l1.3 2.2M232.9 100.4v4.4M232.9 100.4l-1.3 2.2M64.7 169v10.3M120.6 238.1l1.3 2.2M120.6 226.7l1.3 2.2"/>
<path d="M121.9 235.9v4.4M121.9 224.5v4.4M121.9 235.9l-1.3 2.2M121.9 224.5l-1.3 2.2M79.9 242.6v-13.9"/>
</g>
<path d="M190 107.9v-.3l.7-.1M190.9 108.4l-.9-.5M65.7 169l-.1-.9M64.7 224.2v-21.2M79.9 226.5v2.2M79 243v-15.5" fill="none" stroke="#000" stroke-width=".28" stroke-dasharray="1.3 .6" stroke-dashoffset=".5"/>
<path d="M189.9 55v52.7M190.7 55.5h.2M190.7 107.5h.2M53.1 178.7h-3.2M64.9 169v.2M49.9 185.5h3.2M64.9 181.6h-.2M71.6 199.3a2 2 0 0 1-2.9 0M68.7 212.4a2 2 0 0 1 2.9 0M63.9 224.2v-12.7M79.7 226.5h.2" fill="none" stroke="#000" stroke-width=".28" stroke-dasharray="1.3 .6"/>
<path d="M64.7 179.3l.9 1.3M65.6 180.6a.68 .68 0 0 1 0 .7 .68 .68 0 0 1-.7 .3" fill="none" stroke="#000" stroke-width=".28" stroke-dasharray="1.3 .6" stroke-dashoffset=".8"/>
<path d="M153.9 226.5h-74" fill="none" stroke="#000" stroke-width=".28" stroke-dasharray="1.3 .6" stroke-dashoffset="-.2"/>
<path d="M53.1 185.5v-6.8M80.7 190.3v4.8M76 216.8v-22M79.9 204.7v-14.4M119.1 204.7h-39.2M119.1 217.8h-39.2M79.9 226.5v-8.7" fill="none" stroke="#000" stroke-width=".28" stroke-dasharray="1.3 .6" stroke-dashoffset=".1"/>
<path d="M65.6 169.1v11.5M79.9 179.6h-26.8M53.1 184.6h26.8M68.7 199.3l-4-4.1M79.9 194.8h-3.9M64.7 216.5l4-4.1M76 216.8h3.9M78.9 227.2v15.2" fill="none" stroke="#000" stroke-width=".28" stroke-dasharray="1.3 .6" stroke-dashoffset=".6"/>
<path d="M78.9 243.4v-1v.8" fill="none" stroke="#000" stroke-width=".28" stroke-dasharray="1.3 .6" stroke-dashoffset=".9"/>
<text font-size="6.3" fill="#00f" x="317.8" y="285.3">ReCurta</text>
<g font-size="5.6">
<text x="55.8" y="33.4">A</text>
<text x="48.8" y="83.4">D</text>
<text x="327.5" y="83.7">C</text>
<text x="298.2" y="96.2">B</text>
<text x="398.4" y="96.2">B</text>
<text x="312" y="113.5">C</text>
<text x="34.9" y="121.5">D</text>
<text x="55.8" y="133.6">A</text>
</g>
<g font-size="5.6" fill="#00f">
<text x="207.8" y="146.7">A-A</text>
<text x="244.1" y="198.6">D-D</text>
<text x="301.9" y="198.5">C-C</text>
<text x="103" y="251.7">B-B</text>
<text x="373.5" y="285.3">10001-12</text>
</g>
<text font-size="5.3" fill="#00f" x="283.1" y="269.3">Step Drum Body</text>
<text font-size="4.9" fill="#00f" x="351.1" y="257.8">4:1</text>
<g font-size="4.7" fill="#00f">
<text x="90.6" y="17.5" transform="rotate(50 90.6 17.5)">Cutter Width</text>
<text x="392" y="12.1" transform="rotate(57 392 12.1)">Cuter Width</text>
<text x="103.2" y="23.9" transform="rotate(50 103.2 23.9)">7</text>
<text x="403.3" y="19.3" transform="rotate(57 403.3 19.3)">7</text>
<text x="87.6" y="32.2" transform="rotate(50 87.6 32.2)">1 ±50</text>
<text x="176.3" y="32.1" transform="rotate(75 176.3 32.1)">R0.5</text>
<text x="209.8" y="34.9" transform="rotate(-90 209.8 34.9)">+300</text>
<text x="214.3" y="32.1" transform="rotate(-90 214.3 32.1)">0</text>
<text x="371" y="39.5" transform="rotate(57 371 39.5)">1 ±50</text>
<text x="214.3" y="42.7" transform="rotate(-90 214.3 42.7)">5.5</text>
<text x="118.5" y="58.4" transform="rotate(70 118.5 58.4)">40°</text>
<text x="145.8" y="59.1" transform="rotate(-81 145.8 59.1)">90°</text>
<text x="154.4" y="59.9" transform="rotate(-90 154.4 59.9)">5.3</text>
<text x="205.5" y="55.7" transform="rotate(85 205.5 55.7)">90°</text>
<text x="164.1" y="64.7" transform="rotate(-90 164.1 64.7)">3 ±50</text>
<text x="395.1" y="62.4" transform="rotate(75 395.1 62.4)">33°0'</text>
<text x="132.3" y="68.1" transform="rotate(81 132.3 68.1)">60°</text>
<text x="51.6" y="77.4" transform="rotate(-45 51.6 77.4)">R3</text>
<text x="115.7" y="72.9" transform="rotate(84 115.7 72.9)">10°</text>
<text x="408.4" y="72.6" transform="rotate(85 408.4 72.6)">60°30'</text>
<text x="116.7" y="83.2" transform="rotate(84 116.7 83.2)">30'</text>
<text x="133.9" y="78.3" transform="rotate(81 133.9 78.3)">30'</text>
<text x="354" y="81.2" transform="rotate(-28 354 81.2)">R8.2 ±25</text>
<text x="19.7" y="84.3" transform="rotate(-90 19.7 84.3)">5</text>
<text x="78.5" y="88.4" transform="rotate(19 78.5 88.4)">R8.2 ±25</text>
<text x="125.7" y="95.9" transform="rotate(-82 125.7 95.9)">15'</text>
<text x="273.9" y="95.2" transform="rotate(-90 273.9 95.2)">M1.4</text>
<text x="288" y="91.1" transform="rotate(-90 288 91.1)">12 ±50</text>
<text x="124.3" y="106.2" transform="rotate(-82 124.3 106.2)">20°</text>
<text x="154.9" y="113.5" transform="rotate(-15 154.9 113.5)">5</text>
<text x="255.3" y="112.2">4</text>
<text x="396.3" y="111.9" transform="rotate(-75 396.3 111.9)">27°30'</text>
<text x="106.1" y="125.9" transform="rotate(-70 106.1 125.9)">1 ±50</text>
<text x="238.7" y="121.5">8 ±1000</text>
<text x="205.4" y="128.9">+100</text>
<text x="379.8" y="127.8" transform="rotate(-62 379.8 127.8)">1 ±50</text>
<text x="197.7" y="133.4">0.2</text>
<text x="208.3" y="133.4">0</text>
<text x="354.8" y="132.2">M1.7</text>
<text x="176.6" y="141.2">+100</text>
<text x="56.8" y="145.4">4</text>
<text x="166.3" y="145.6">7.38</text>
<text x="179.4" y="145.7">0</text>
<text x="36.7" y="161.4">0.8</text>
<text x="93.2" y="179.4" transform="rotate(-90 93.2 179.4)">3</text>
<text x="133" y="174.1">8.7</text>
<text x="32.8" y="181.3" transform="rotate(-90 32.8 181.3)">1.7</text>
<text x="265.4" y="184.3">R0.1 max</text>
<text x="327.8" y="180.2">R0.1 max</text>
<text x="135.2" y="193.6" transform="rotate(-90 135.2 193.6)">3 J8</text>
<text x="162.8" y="198.1" transform="rotate(-90 162.8 198.1)">14.4</text>
<text x="172.5" y="198.1" transform="rotate(-90 172.5 198.1)">18.4</text>
<text x="20.8" y="224.3" transform="rotate(-90 20.8 224.3)">18.4</text>
<text x="36.9" y="248">+100</text>
<text x="181.1" y="247.6">0.25</text>
<text x="29.1" y="252.5">0.2</text>
<text x="39.7" y="252.5">0</text>
<text x="178.2" y="256.1" transform="rotate(15 178.2 256.1)">R0.2</text>
<text x="66.1" y="261.2">4 ±20</text>
<text x="107.9" y="261.2">18.5 ±20</text>
<text x="276.2" y="258.1">I</text>
<text x="57.2" y="268.8">7.5 ±20</text>
<text x="204.1" y="269.7" transform="rotate(-63 204.1 269.7)">60°</text>
<text x="100.4" y="274.8">26</text>
<text x="229.9" y="273.2">(</text>
<text x="242.8" y="273.2">)</text>
<text x="183.3" y="283">E (10 : 1)</text>
</g>
<text font-size="4.7" x="78.1" y="238.5">E</text>
<text font-size="4.2" fill="#00f" x="229" y="209.7">Dimension in bracket are auxiliary dimension without consideration of tolerance</text>
<g font-size="3.5">
<text x="283.6" y="243.1">Chg.Nr.</text>
<text x="331.5" y="243.1">Change</text>
<text x="386.8" y="243.1">Date</text>
<text x="401.7" y="243.1">Signed</text>
<text x="264.6" y="252">Material:</text>
<text x="350.1" y="249.3">Scale</text>
<text x="367.3" y="249.3">Drawn</text>
<text x="364.9" y="254.9">Checked</text>
<text x="264.6" y="258.3">Type:</text>
<text x="300.6" y="258.3">Group</text>
<text x="364.2" y="265.4">Approved</text>
</g>
<g font-size="3.5" fill="#00f">
<text x="386.8" y="249.1">T.V.N</text>
<text x="385.8" y="254.6">CODY</text>
<text x="385.8" y="265">CODY</text>
</g>
<g font-size="3.2" fill="#00f">
<text x="282" y="251.2">Anticordal B</text>
<text x="307" y="251.2">21</text>
</g>
<g font-size="2.8">
<text x="216.3" y="216.9">Qty</text>
<text x="215.5" y="223">Type</text>
<text x="218.1" y="227.9">Tolerances in um = 1/1000 mm</text>
<text x="227.6" y="223">I</text>
<text x="216.1" y="232.2">Max. Deviation tolerated.</text>
<text x="216.1" y="236.6">Dimensional:</text>
<text x="215.9" y="241.2">Max. Deviation tolerated.</text>
<text x="216.1" y="245.6">Angular :</text>
<text x="217" y="251.4">* Sweeping attack max:</text>
<text x="220.5" y="255.2">Lateral runout max:</text>
<text x="215.6" y="268">Prevailing Surface finish</text>
<text x="216.2" y="276.8">Surface treatment</text>
<text x="216.2" y="285.2">Heat treatment</text>
<text x="262.7" y="289.4">Assembly Number:</text>
</g>
<text font-size="2.8" fill="#00f" x="290.9" y="288.9">10213</text>
<g font-size="2.5" fill="#00f">
<text x="226.9" y="217.2">1</text>
<text x="237.5" y="236">100 um</text>
<text x="232.2" y="245.5">1</text>
<text x="251.4" y="251.2">20 um</text>
<text x="251.4" y="254.7">20 um</text>
<text x="253.8" y="263.9">50 um</text>
<text x="218.5" y="280.6">Anodized/hard/colorless</text>
</g>
<g font-size="2.5">
<text x="215.1" y="263.9">Without</text>
<text x="215.1" y="259.9">Without * Sweeping attack max:50 um</text>
<text x="227.8" y="263.8">Lateral runout max:</text>
</g>
</svg>
